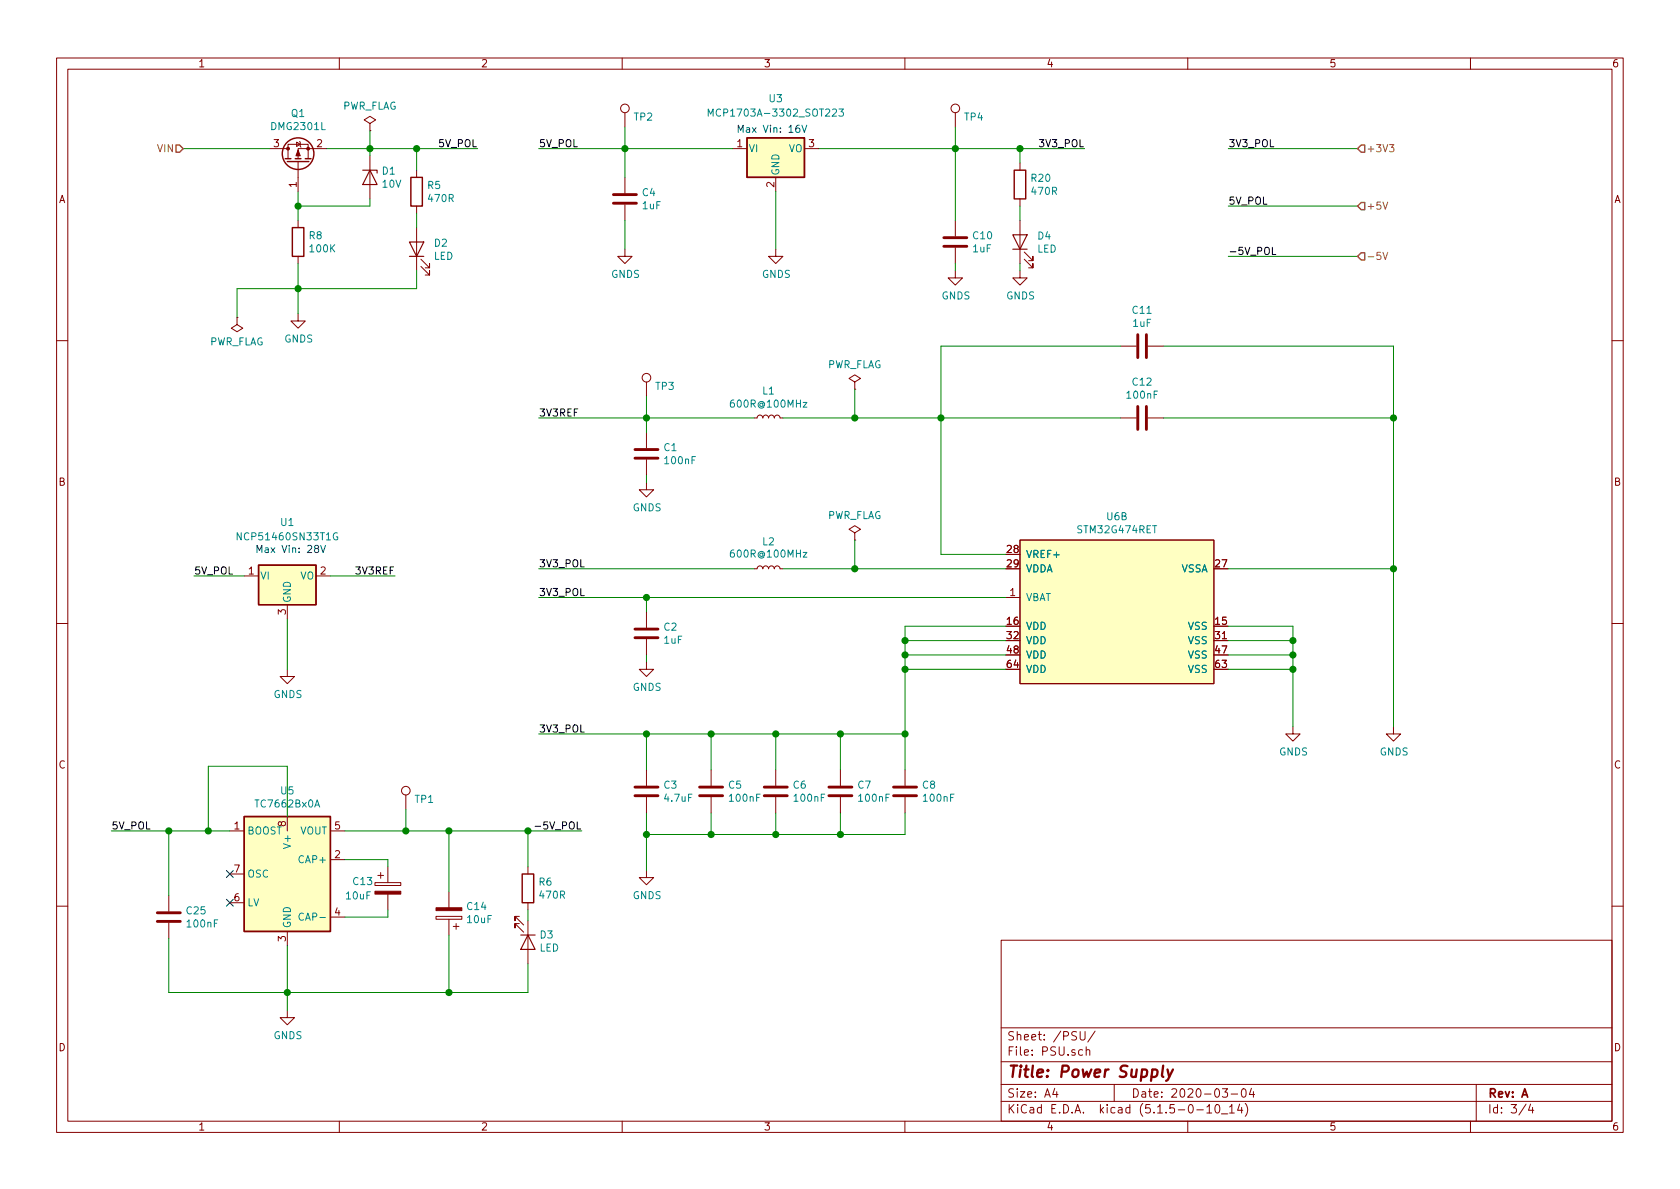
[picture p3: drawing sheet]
<svg xmlns="http://www.w3.org/2000/svg" width="297mm" height="210mm" viewBox="0 0 297 210" stroke-linecap="round" stroke-linejoin="round" font-family="sans-serif">
<g fill="none" stroke="#840000" stroke-width=".18">
<path d="M10 10.3h277v189.9h-277zM12 12.2h273v186.1h-273zM60 10.3v1.9M110 10.3v1.9M110.5 19.9v2.6M160 10.3v1.9M168.9 19.9v2.6M210 10.3v1.9M260 10.3v1.9M47.6 26.3h3.3M50.9 28.1v-2.6h3.6v2.6M52.5 25.1l.6 .4-.6 .4z"/>
<path d="M52.7 28.6v5.3M52.7 39v1.3M53 25l.1 .1v.8l.1 .1M57.8 26.3h-5.1v1.8M65.4 21.8l1-.6-1-.6-1 .6 1 .6v1.3M65.4 23.1h.1M65.4 27.6v7.6M73.7 30.1v1.3M73.7 36.4v1.3M110.5 31.4v2.8M110.5 36.2v2.8M129.5 26.3h2.6"/>
<path d="M137.2 31.4v2.5M142.2 26.3h2.6M168.9 39v2.8M180.3 28.8v1.3M180.3 35.2v1.2M180.3 39v7.6M41.9 56.1v1.3l1 .6-1 .7-1-.7 1-.6M41.9 56.1h.1M52.7 55.5v1.3h1.3l-1.3 1.2-1.3-1.2h1.3M52.7 45.3v1.3M73.7 40.3v7.6M74.4 47.1l1.5 1.5v-.7v.7h-.7"/>
<path d="M74.4 45.8l1.5 1.6v-.8v.8h-.7M110.5 44.1v1.2h1.3l-1.3 1.3-1.3-1.3h1.3M137.2 44.1v1.2h1.2l-1.2 1.3-1.3-1.3h1.3M168.9 47.9v1.2h1.3l-1.3 1.3-1.3-1.3h1.3M168.9 43.8v2.8M180.3 47.9v1.2h1.3l-1.3 1.3-1.2-1.3h1.2M181.1 45.8l1.5 1.6v-.8v.8h-.7M181.1 44.6l1.5 1.5v-.8v.8h-.7M10 60.2h2M114.3 67.6v2.5M114.3 76.4v2.8M133.3 73.9h.6l.1-.3 .3-.2 .4 .1 .2 .4 .1-.3 .3-.2 .4 .1 .2 .4 .1-.3 .3-.2 .4 .1 .2 .4 .1-.3 .3-.2 .4 .1 .2 .4h.5"/>
<path d="M151.1 67.6l1-.7-1-.6-1 .6 1 .7v1.2M151.1 68.8h.1M198.1 73.9h2.8M198.1 61.2h2.8M202.9 73.9h2.8M202.9 61.2h2.8M285 60.2h2M114.3 85.3v1.3h1.3l-1.3 1.3-1.3-1.3h1.3M114.3 81.3v2.8M151.1 94.2l1-.6-1-.6-1 .6 1 .6v1.3M151.1 95.5h.1M180.3 95.5h34.3v25.4h-34.3z"/>
<path d="M10 110.3h2M43.2 101.8h2.5M50.8 118.4v1.2h1.3l-1.3 1.3-1.3-1.3h1.3M50.8 106.9v2.6M55.9 101.8h2.5M114.3 117.1v1.3h1.3l-1.3 1.2-1.3-1.2h1.3M114.3 108.2v2.8M114.3 113v2.8M133.3 100.6h.6l.1-.4 .3-.1 .4 .1 .2 .4 .1-.4 .3-.1 .4 .1 .2 .4 .1-.4 .3-.1 .4 .1 .2 .4 .1-.4 .3-.1 .4 .1 .2 .4h.5M177.8 105.7h2.5M285 110.3h2M114.3 136.1v2.8"/>
<path d="M125.7 136.1v2.8M137.2 136.1v2.8M148.6 136.1v2.8M160 136.1v2.8M228.6 128.5v1.3h1.3l-1.3 1.3-1.3-1.3h1.3M246.4 128.5v1.3h1.2l-1.2 1.3-1.3-1.3h1.3M29.8 158.4v2.8M40.6 146.9h2.6M40.6 159.6h2.6M40.6 154.6h2.6M50.8 144.4v2.5M58.4 146.9h2.6"/>
<path d="M58.4 152h2.6M66.3 156.1h4.6v.5h-4.6zM66.8 154.8h1M67.3 154.3v1M68.6 153.3v2.8M68.6 158.1v2.8M71.8 140.6v2.5M79.4 157.7v2.8M93.3 153.3v1.3M93.3 159.6v1.3M114.3 153.9v1.3h1.3l-1.3 1.3-1.3-1.3h1.3M114.3 141v2.8"/>
<path d="M125.7 141v2.8M137.2 141v2.8M148.6 141v2.8M160 141v2.8M10 160.2h2M29.8 163.2v2.8M50.8 178.7v1.3h1.3l-1.3 1.2-1.3-1.2h1.3M50.8 164.7v2.6M58.4 162.2h2.6M77.1 162h4.6v.6h-4.6zM79.4 162.6v2.7M80.1 163.8h1.1"/>
<path d="M80.6 163.3v1M91.8 162h-.7v.8v-.8l1.5 1.6M91.8 163.3h-.7v.8v-.8l1.5 1.5M93.3 162.8v7.6M177 166.3h108v32h-108zM285 160.2h2M60 198.3v1.9M110 198.3v1.9M160 198.3v1.9M177 194.8h108M177 191.8h108M177 187.8h108"/>
<path d="M177 181.8h108M186.5 192.5l-.4 1h1M186.8 193v1M191 182.4v1.2l.3 .3h.3l.2-.3v-1.2M191.4 185.7l-.4-.1-.3 .3 .1 .6h.6M192 185.7l.3-.1 .3 .1 .1 .9M192 185.1v1.5M193.6 182.3l-1.3 2M197 191.8v3M210 198.3v1.9M211.6 196.3h1.2M213.4 195.8l.4-.5v1.5"/>
<path d="M213.4 196.8h.8M215 195.4l.3-.1a.94 .94 0 0 1 0 1.5 .8 .8 0 0 1-.6-.6 .8 .8 0 0 1 .3-.8zM216 197h1.1M216.1 192.5h.9l-.4 .6 .4 .1v.7l-.2 .1-.7-.1M217.4 195.8l.4-.5v1.5M217.4 196.8h.8M217.7 193.5h1.1M219.2 195.2l-.4 1.1h.9M219.5 195.8v1M219.6 192.7l.4-.2a.94 .94 0 0 1 0 1.5 .82 .82 0 0 1-.4-1.3zM220.2 195.1a1.71 1.71 0 0 1 0 2.3M221.3 192.5l-.4 1h.9"/>
<path d="M221.6 193v1M260 198.3v1.9M261 191.8v6.5M269.8 195.2l-1.2 2M270.6 195.2l-.3 1.1h.9M271 195.8v1"/>
<circle cx="110.5" cy="19.2" r=".76"/>
<circle cx="168.9" cy="19.2" r=".76"/>
<circle cx="114.3" cy="66.8" r=".76"/>
<circle cx="71.8" cy="139.8" r=".76"/>
</g>
<path d="M205.7 188.4l-.3 1.8 .3 .2M206.4 189.1l.3 1.3M207.4 189.1l-.9 1.8-.3 .2" fill="none" stroke="#840000" stroke-width=".41"/>
<g fill="#ffffc2" stroke="#ffffc2" stroke-width=".18">
<path d="M180.3 95.5h34.3v25.4h-34.3z"/>
<path d="M43.2 144.4h15.2v20.3h-15.2z"/>
<path d="M132.1 24.4h10.1v7h-10.1z"/>
<path d="M45.7 99.9h10.2v7h-10.2z"/>
</g>
<g fill="none" stroke="#840000" stroke-width=".25">
<path d="M50.4 28.1h1M50.8 28.6h3.8M52.2 28.1h1M54 28.1h1M72.6 31.4h2.1v5h-2.1zM132.1 24.4h10.1v7h-10.1zM179.3 30.1h2.1v5.1h-2.1zM51.7 40.3h2v5h-2zM45.7 99.9h10.2v7h-10.2zM43.2 144.4h15.2v20.3h-15.2zM92.3 154.6h2.1v5h-2.1z"/>
<circle cx="52.7" cy="27.2" r="2.79"/>
</g>
<path d="M64.1 30.1h2.6v.5M65.4 30.1l1.3 2.5h-2.6zM72.4 42.8h2.5l-1.2 2.5zM72.4 45.3h2.5M179.1 41.5h2.5l-1.3 2.6zM179.1 44.1h2.5M92.1 165.3h2.5M93.3 165.3l1.3 2.6h-2.5z" fill="none" stroke="#840000" stroke-width=".2"/>
<path d="M148.3 19.3h.8l-.4 .5 .4 .1v.5l-.2 .1-.6-.1M125.2 20.5v-1.2l.5 .9 .4-.9v1.2M42.6 94.2v1.3l-.7-1.3v1.3M59.6 94.3a.59 .59 0 0 0-.7 .6 .59 .59 0 0 0 .7 .5l.1-.5h-.2M55.7 142.7l.4-1.3 .4 1.3M53.6 161.6a.6 .6 0 0 0-.8 .4 .6 .6 0 0 0 .6 .7l.2-.1" fill="none" stroke="#008484" stroke-width=".18"/>
<g fill="none" stroke="#840000" stroke-width=".51">
<path d="M108.5 35.9h4M108.5 34.4h4M166.9 43.6h4M166.9 42h4M201.2 59.2v4M202.7 59.2v4M112.3 79.5h4M201.2 71.9v4M202.7 71.9v4M112.3 81h4M112.3 112.8h4M112.3 111.2h4"/>
<path d="M112.3 139.2h4M123.7 139.2h4.1M135.1 139.2h4.1M146.6 139.2h4M158 139.2h4.1M112.3 140.7h4M123.7 140.7h4.1M135.1 140.7h4.1M146.6 140.7h4M158 140.7h4.1M27.8 162.9h4.1M27.8 161.4h4.1"/>
</g>
<g fill="#840000" stroke="#840000" stroke-width=".18">
<path d="M52.7 26.5l.4 1.1h-.8z"/>
<path d="M77.1 160.5h4.6v.5h-4.6z"/>
<path d="M66.3 157.6h4.6v.5h-4.6z"/>
<circle cx="54.5" cy="26.3" r=".25"/>
<circle cx="50.9" cy="26.3" r=".25"/>
</g>
<g fill="none" stroke="#008400" stroke-width=".18">
<path d="M32.4 26.3h15.2M52.7 33.9v5.1M57.8 26.3h26.7M65.4 23.1v4.5M65.4 35.2v1.2h-12.7M73.7 26.3v3.8M73.7 37.7v2.6M95.2 26.3h34.3M110.5 22.5v8.9M110.5 39v5.1M137.2 33.9v10.2M144.8 26.3h47"/>
<path d="M168.9 22.5v16.5M180.3 26.3v2.5M180.3 36.4v2.6M217.2 26.3h22.8M217.2 36.4h22.8M52.7 46.6v8.9M73.7 47.9v3.1h-31.8v5.1M168.9 46.6v1.3M180.3 46.6v1.3M217.2 45.3h22.8M95.2 73.9h38.1M114.3 70.1v6.3"/>
<path d="M138.4 73.9h59.7M151.1 68.8v5.1M198.1 61.2h-31.7v36.8h11.4M205.7 73.9h40.7M205.7 61.2h40.7v67.3M114.3 84.1v1.2M151.1 95.5v5.1M34.3 101.8h8.9M50.8 109.5v8.9M58.4 101.8h11.4M95.2 100.6h38.1M95.2 105.7h82.6"/>
<path d="M114.3 105.7v2.5M114.3 115.8v1.3M138.4 100.6h39.4M160 113.3h17.8M160 115.8h17.8M160 118.4h17.8M177.8 110.7h-17.8v25.4M217.2 110.7h11.4v17.8M217.2 113.3h11.4M217.2 115.8h11.4M217.2 118.4h11.4M217.2 100.6h29.2"/>
<path d="M95.2 129.8h64.8M114.3 129.8v6.3M125.7 129.8v6.3M137.2 129.8v6.3M148.6 129.8v6.3M19.7 146.9h20.9M29.8 146.9v11.5M50.8 144.4v-8.9h-14v11.4M61 146.9h41.9M61 152h7.6v1.3M71.8 143.1v3.8M79.4 146.9v10.8"/>
<path d="M93.3 146.9v6.4M114.3 143.8v10.1M125.7 143.8v3.8M137.2 143.8v3.8M148.6 143.8v3.8M160 143.8v3.8h-45.7M29.8 166v9.5h63.5v-5.1M50.8 167.3v11.4M68.6 160.9v1.3h-7.6M79.4 165.3v10.2M93.3 160.9v1.9"/>
</g>
<path d="M31.1 25.6h.6l.7 .7-.7 .6h-.6zM240.7 35.8h.6v1.3h-.6l-.7-.7zM240.7 25.6h.6v1.3h-.6l-.7-.6zM240.7 44.7h.6v1.3h-.6l-.7-.7z" fill="none" stroke="#848400" stroke-width=".25"/>
<path d="M244.5 35.7l.4 1.3 .5-1.3M245.7 25.6h.8l-.5 .5 .4 .1v.5l-.2 .1-.5-.1M244.5 44.6l.4 1.3 .5-1.3" fill="none" stroke="#848400" stroke-width=".18"/>
<path d="M225 43.7v1.3h.6M94.6 146.1h1" fill="none" stroke="#000" stroke-width=".18"/>
<path d="M141.3 22.1h-.2a.79 .79 0 0 0-.2 1.3l.5-.1v-.5l-.5-.2-.2 .3M141.8 22.1l.4 1.3 .4-1.3M55.9 97l-.3-.3 .1-.2 .4-.1 .2 .2v.3l-.6 .1-.1 .2v.3l.3 .2h.3l.1-.2v-.4l-.2-.1M56.7 96.4l.4 1.3 .5-1.3" fill="none" stroke="#0000c2" stroke-width=".18"/>
<g fill="#008400" stroke="#008400" stroke-width=".25">
<circle cx="71.8" cy="146.9" r=".51"/>
<circle cx="114.3" cy="105.7" r=".51"/>
<circle cx="151.1" cy="73.9" r=".51"/>
<circle cx="151.1" cy="100.6" r=".51"/>
<circle cx="114.3" cy="73.9" r=".51"/>
<circle cx="52.7" cy="36.4" r=".51"/>
<circle cx="246.4" cy="73.9" r=".51"/>
<circle cx="52.7" cy="51" r=".51"/>
<circle cx="160" cy="113.3" r=".51"/>
<circle cx="228.6" cy="118.4" r=".51"/>
<circle cx="228.6" cy="115.8" r=".51"/>
<circle cx="36.8" cy="146.9" r=".51"/>
<circle cx="228.6" cy="113.3" r=".51"/>
<circle cx="93.3" cy="146.9" r=".51"/>
<circle cx="50.8" cy="175.5" r=".51"/>
<circle cx="246.4" cy="100.6" r=".51"/>
<circle cx="79.4" cy="146.9" r=".51"/>
<circle cx="79.4" cy="175.5" r=".51"/>
<circle cx="166.4" cy="73.9" r=".51"/>
<circle cx="114.3" cy="147.6" r=".51"/>
<circle cx="125.7" cy="147.6" r=".51"/>
<circle cx="65.4" cy="26.3" r=".51"/>
<circle cx="137.2" cy="147.6" r=".51"/>
<circle cx="180.3" cy="26.3" r=".51"/>
<circle cx="148.6" cy="147.6" r=".51"/>
<circle cx="114.3" cy="129.8" r=".51"/>
<circle cx="125.7" cy="129.8" r=".51"/>
<circle cx="137.2" cy="129.8" r=".51"/>
<circle cx="148.6" cy="129.8" r=".51"/>
<circle cx="160" cy="129.8" r=".51"/>
<circle cx="168.9" cy="26.3" r=".51"/>
<circle cx="29.8" cy="146.9" r=".51"/>
<circle cx="73.7" cy="26.3" r=".51"/>
<circle cx="160" cy="118.4" r=".51"/>
<circle cx="110.5" cy="26.3" r=".51"/>
<circle cx="160" cy="115.8" r=".51"/>
</g>
<path d="M40 159l1.2 1.2M40 153.9l1.2 1.3M41.2 159l-1.2 1.2M41.2 153.9l-1.2 1.3" fill="none" stroke="#000084" stroke-width=".18"/>
<text font-size="2.8" fill="#840000" x="178" y="190.5">Title: Power Supply</text>
<g font-size="2.1" fill="#840000">
<text x="178" y="184">Sheet: /PSU/</text>
<text x="178" y="186.7">File: PSU.sch</text>
<text x="178" y="196.9">KiCad E.D.A. kicad (5.1.5-0-10_14)</text>
<text x="178" y="194.1">Size: A4</text>
<text x="200" y="194.1">Date: 2020-03-04</text>
<text x="263" y="194.1">Rev: A</text>
<text x="263" y="196.9">Id: 3/4</text>
</g>
<g font-size="1.8" fill="#840000">
<text x="35" y="11.9">1</text>
<text x="85" y="11.9">2</text>
<text x="135" y="11.9">3</text>
<text x="185" y="11.9">4</text>
<text x="235" y="11.9">5</text>
<text x="285" y="11.9">6</text>
<text x="48.4" y="26">3</text>
<text x="56" y="26">2</text>
<text x="130.3" y="26">1</text>
<text x="143" y="26">3</text>
<text x="10.4" y="35.9">A</text>
<text x="52.5" y="33.1" transform="rotate(-90 52.5 33.1)">1</text>
<text x="136.9" y="33.1" transform="rotate(-90 136.9 33.1)">2</text>
<text x="285.4" y="35.9">A</text>
<text x="10.4" y="85.9">B</text>
<text x="285.4" y="85.9">B</text>
<text x="44" y="101.6">1</text>
<text x="56.7" y="101.6">2</text>
<text x="178.1" y="97.8">28</text>
<text x="178.1" y="100.3">29</text>
<text x="214.9" y="100.3">27</text>
<text x="178.6" y="105.4">1</text>
<text x="50.5" y="108.7" transform="rotate(-90 50.5 108.7)">3</text>
<text x="178.1" y="110.5">16</text>
<text x="178.1" y="113">32</text>
<text x="214.9" y="110.5">15</text>
<text x="214.9" y="113">31</text>
<text x="178.1" y="115.6">48</text>
<text x="178.1" y="118.1">64</text>
<text x="214.9" y="115.6">47</text>
<text x="214.9" y="118.1">63</text>
<text x="10.4" y="135.9">C</text>
<text x="285.4" y="135.9">C</text>
<text x="41.4" y="146.7">1</text>
<text x="50.5" y="146.1" transform="rotate(-90 50.5 146.1)">8</text>
<text x="59.2" y="146.7">5</text>
<text x="41.4" y="154.3">7</text>
<text x="59.2" y="151.8">2</text>
<text x="41.4" y="159.4">6</text>
<text x="59.2" y="161.9">4</text>
<text x="50.5" y="166.5" transform="rotate(-90 50.5 166.5)">3</text>
<text x="10.4" y="185.9">D</text>
<text x="285.4" y="185.9">D</text>
<text x="35" y="199.9">1</text>
<text x="85" y="199.9">2</text>
<text x="135" y="199.9">3</text>
<text x="185" y="199.9">4</text>
<text x="235" y="199.9">5</text>
<text x="285" y="199.9">6</text>
</g>
<g font-size="1.8" fill="#008484">
<text x="48.1" y="23">DMG2301L</text>
<text x="51.5" y="20.7">Q1</text>
<text x="60.5" y="19.4">PWR_FLAG</text>
<text x="112.1" y="21.3">TP2</text>
<text x="126.5" y="20.6">MCP1703A-3302_SOT223</text>
<text x="136" y="18.1">U3</text>
<text x="170.6" y="21.3">TP4</text>
<text x="132.3" y="26.9">VI</text>
<text x="139.4" y="26.9">VO</text>
<text x="67.6" y="30.9">D1</text>
<text x="67.7" y="33.2">10V</text>
<text x="75.6" y="33.4">R5</text>
<text x="75.8" y="35.7">470R</text>
<text x="113.6" y="34.7">C4</text>
<text x="137.8" y="31.1" transform="rotate(-90 137.8 31.1)">GND</text>
<text x="182.4" y="32.2">R20</text>
<text x="182.5" y="34.5">470R</text>
<text x="113.6" y="37">1uF</text>
<text x="54.7" y="42.3">R8</text>
<text x="54.9" y="44.6">100K</text>
<text x="76.7" y="45.9">LED</text>
<text x="76.8" y="43.6">D2</text>
<text x="172.1" y="44.6">1uF</text>
<text x="172.1" y="42.3">C10</text>
<text x="183.4" y="44.7">LED</text>
<text x="183.5" y="42.4">D4</text>
<text x="108.1" y="49.1">GNDS</text>
<text x="134.7" y="49.1">GNDS</text>
<text x="166.5" y="53">GNDS</text>
<text x="177.9" y="53">GNDS</text>
<text x="200.3" y="55.5">C11</text>
<text x="200.4" y="57.8">1uF</text>
<text x="36.9" y="61.1">PWR_FLAG</text>
<text x="50.3" y="60.6">GNDS</text>
<text x="146.2" y="65.1">PWR_FLAG</text>
<text x="116" y="69">TP3</text>
<text x="134.9" y="69.8">L1</text>
<text x="199.4" y="70.5">100nF</text>
<text x="200.3" y="68.2">C12</text>
<text x="129.6" y="72.1">600R@100MHz</text>
<text x="117.4" y="79.8">C1</text>
<text x="117.7" y="82.1">100nF</text>
<text x="42.5" y="95.5">NCP51460SN33T1G</text>
<text x="49.7" y="93">U1</text>
<text x="111.9" y="90.4">GNDS</text>
<text x="146.2" y="91.8">PWR_FLAG</text>
<text x="190.7" y="94.3">STM32G474RET</text>
<text x="195.7" y="92">U6B</text>
<text x="129.6" y="98.6">600R@100MHz</text>
<text x="134.9" y="96.4">L2</text>
<text x="181.4" y="98.7">VREF+</text>
<text x="181.4" y="101.2">VDDA</text>
<text x="208.8" y="101.2">VSSA</text>
<text x="46" y="102.5">VI</text>
<text x="51.4" y="106.7" transform="rotate(-90 51.4 106.7)">GND</text>
<text x="53.1" y="102.5">VO</text>
<text x="181.4" y="106.3">VBAT</text>
<text x="117.4" y="111.5">C2</text>
<text x="117.4" y="113.8">1uF</text>
<text x="181.4" y="111.4">VDD</text>
<text x="181.4" y="113.9">VDD</text>
<text x="210.1" y="111.4">VSS</text>
<text x="210.1" y="113.9">VSS</text>
<text x="181.4" y="116.5">VDD</text>
<text x="181.4" y="119">VDD</text>
<text x="210.1" y="116.5">VSS</text>
<text x="210.1" y="119">VSS</text>
<text x="48.4" y="123.4">GNDS</text>
<text x="111.9" y="122.2">GNDS</text>
<text x="226.2" y="133.6">GNDS</text>
<text x="244" y="133.6">GNDS</text>
<text x="45.4" y="142.8">TC7662Bx0A</text>
<text x="49.7" y="140.5">U5</text>
<text x="73.4" y="142">TP1</text>
<text x="117.4" y="139.5">C3</text>
<text x="117.6" y="141.8">4.7uF</text>
<text x="128.9" y="139.5">C5</text>
<text x="129.1" y="141.8">100nF</text>
<text x="140.3" y="139.5">C6</text>
<text x="140.5" y="141.8">100nF</text>
<text x="151.7" y="139.5">C7</text>
<text x="152" y="141.8">100nF</text>
<text x="163.1" y="139.5">C8</text>
<text x="163.4" y="141.8">100nF</text>
<text x="43.7" y="147.6">BOOST</text>
<text x="51.4" y="149.7" transform="rotate(-90 51.4 149.7)">V+</text>
<text x="53" y="147.6">VOUT</text>
<text x="43.7" y="155.2">OSC</text>
<text x="53.1" y="152.6">CAP+</text>
<text x="33" y="161.7">C25</text>
<text x="43.7" y="160.3">LV</text>
<text x="61.3" y="159">10uF</text>
<text x="62.5" y="156.5">C13</text>
<text x="82.7" y="160.9">C14</text>
<text x="95.3" y="156.6">R6</text>
<text x="95.5" y="158.9">470R</text>
<text x="111.9" y="159">GNDS</text>
<text x="33.2" y="164">100nF</text>
<text x="51.4" y="164.2" transform="rotate(-90 51.4 164.2)">GND</text>
<text x="53.6" y="162.8">CAP-</text>
<text x="82.7" y="163.2">10uF</text>
<text x="95.5" y="166">D3</text>
<text x="95.4" y="168.3">LED</text>
<text x="48.4" y="183.8">GNDS</text>
</g>
<g font-size="1.8" fill="#0000c2">
<text x="130.2" y="23.5">Max Vin: 16V</text>
<text x="45.1" y="97.8">Max Vin: 28V</text>
</g>
<g font-size="1.8" fill="#848400">
<text x="27.9" y="26.9">VIN</text>
<text x="241.6" y="26.9">+3V3</text>
<text x="241.6" y="37.1">+5V</text>
<text x="241.6" y="46">-5V</text>
</g>
<g font-size="1.8">
<text x="77.7" y="26">5V_POL</text>
<text x="95.2" y="26">5V_POL</text>
<text x="184" y="26">3V3_POL</text>
<text x="217.2" y="26">3V3_POL</text>
<text x="217.2" y="36.2">5V_POL</text>
<text x="217.2" y="45.1">-5V_POL</text>
<text x="95.2" y="73.7">3V3REF</text>
<text x="34.3" y="101.6">5V_POL</text>
<text x="63.2" y="101.6">3V3REF</text>
<text x="95.2" y="100.3">3V3_POL</text>
<text x="95.2" y="105.4">3V3_POL</text>
<text x="95.2" y="129.5">3V3_POL</text>
<text x="19.7" y="146.7">5V_POL</text>
<text x="95.5" y="146.7">-5V_POL</text>
</g>
</svg>
